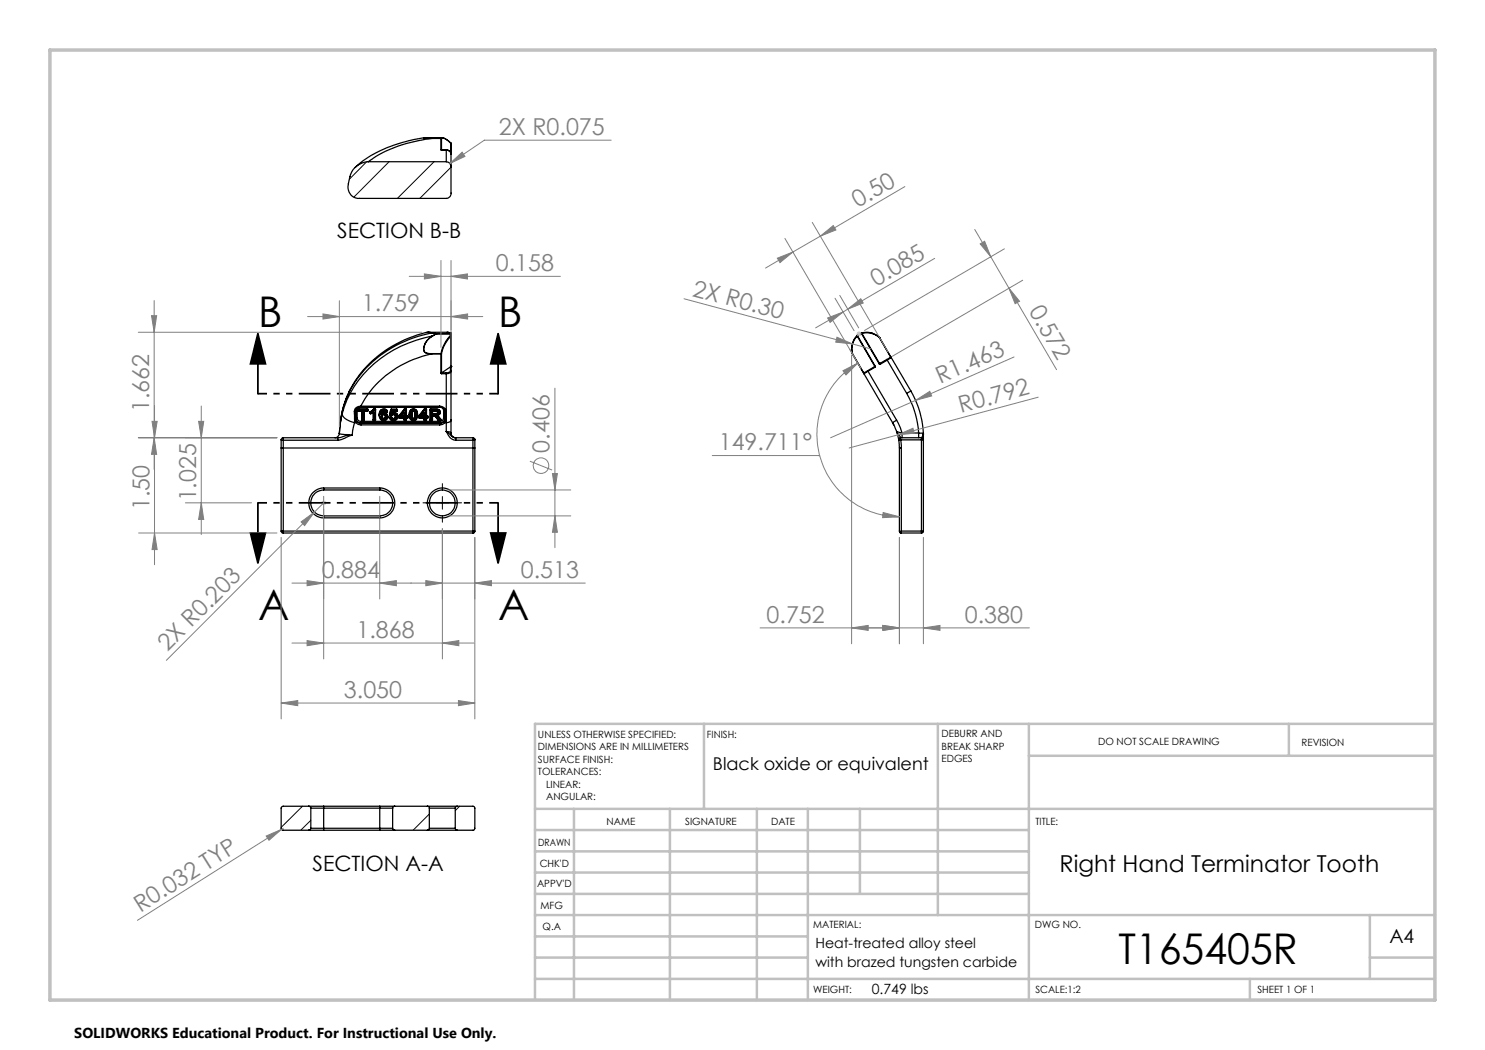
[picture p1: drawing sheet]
<svg xmlns="http://www.w3.org/2000/svg" width="297mm" height="210mm" viewBox="0 0 297 210" stroke-linecap="round" stroke-linejoin="round" font-family="sans-serif">
<g fill="none" stroke="#000" stroke-width=".25">
<path d="M73.7 32.3h15.6M84.7 27.5a26 26 0 0 0-13.7 6M84.7 27.5h.1M84.7 27.5h3.8l.9 .4 .8 .7M84.7 27.5l1.7 .2M86.4 27.7a26.6 26.6 0 0 0-12.7 4.6M86.4 27.7h.1M86.4 27.7h1.8M88.2 29.9l.1 .1M88.2 27.7h.1M88.2 27.7v2.2M88.3 30h.1"/>
<path d="M88.3 27.7v2.3l-.1-.1M88.3 27.7l.4-.1 .3 .2 1.2 .9M88.3 30h1M88.4 27.5l-.2 .2M89.3 30l.7 .3 .2 .5a.91 .91 0 0 0-.9-.8zM89.3 32.3a1.04 1.04 0 0 1 .9 1.2M89.3 30h.1M89.3 30v2.3M90.2 28.6v.1M90.2 28.7v9.9a.97 .97 0 0 1-.9 1.1h-17.4a2.23 2.23 0 0 1-2.2-2.9 4.5 4.5 0 0 1 2.4-4.1l1.6-.4M69.7 78.6a19.5 19.5 0 0 0-1.8 8M69.8 78.4a17.6 17.6 0 0 0-1.7 6.5"/>
<path d="M85.2 66.5a22.7 22.7 0 0 0-15.5 12.1M85.2 66.5l1.3 .1M85.7 66.5h-.4M85.7 66.5l.8 .1M85.7 66.5h3.7M86.4 70.8a21 21 0 0 0-14.3 10.4M86.4 70.7v.1M86.4 70.7h1.8M86.4 70.8h1.8M86.5 67.2a22.9 22.9 0 0 0-17.6 14.1l-.5 1.5M86.5 67.2a2.82 2.82 0 0 0-1.7 3 1.43 1.43 0 0 0 1.6 .6M86.5 67.2h.1"/>
<path d="M86.5 66.6a23.4 23.4 0 0 0-16.8 12M86.5 66.6l.7 .2M86.5 66.6h.1M86.5 67.2a2.73 2.73 0 0 0-1.6 3.1 1.6 1.6 0 0 0 1.5 .4M86.5 66.6l.7 .1M87.2 66.8l-.7 .4M87.2 66.8h.1M87.2 66.7v.1M87.2 66.7h2.9M88.2 70.7h.1M88.2 70.7v.1M88.2 74.6l.1 .1"/>
<path d="M88.2 70.8v3.8M88.3 70.7l-.1 .1M88.3 74.6h-.1M88.3 70.7v3.9M88.3 74.6h.1M88.3 74.6v.1M88.3 74.7h1M88.3 74.6h1M89.3 74.6v.1M89.3 74.7v9.8M89.4 66.5l.7 .1M90.1 66.6l.1 .1"/>
<path d="M90.1 67.1l-.4 .4a7.5 7.5 0 0 0-1.5 3.2M90.1 67.1l.1 .1M90.1 66.8v.3M90.1 66.8l.1 .1M90.1 66.7v.1M90.1 66.7l.1 .2M90.1 66.6v.1M90.1 74.1l.1 .2a.84 .84 0 0 1-.9 .4M90.1 74.1a.81 .81 0 0 1-.8 .5M90.1 73.4l.1 .1M90.1 73.4l-1.8 1.2M90.1 73.4v.7"/>
<path d="M90.2 73.3v.2M90.2 73.3h.1M90.2 67.2l-.2 .3a7.1 7.1 0 0 0-1.7 3.2M90.2 73.3l-.1 .1M90.2 67.2h.1M90.2 66.9v.3M90.2 66.7v.2M90.2 67.2v6.1M90.2 73.5v10.5M170.4 70.5v.2M170.5 70.7h.1M170.5 70.7l2.2 3.9"/>
<path d="M171.4 67.1l.1 .1M171.4 67.1v.1M171.4 67.1a3.7 3.7 0 0 0-.9 3.6M171.4 67.2a3.7 3.7 0 0 0-.9 3.5M171.4 67.2l3.6 6.1M171.5 67.2h-.1M171.5 67.2l3.5 6.1M171.8 66.8l-.4 .3M171.8 66.8l.1 .1M171.8 66.7l.1 .2M171.8 66.7v.1M171.9 66.9l-.4 .3"/>
<path d="M172.3 66.7l-.4 .2M172.3 66.6l-.5 .1M172.3 66.6v.1M172.3 66.6l.1 .1M172.3 66.6a3.7 3.7 0 0 1 3.6 .9M172.3 66.7l3.6 6.1M172.4 66.7h-.1M172.4 66.7a3.9 3.9 0 0 1 3.5 .8M172.4 66.7l3.5 6M172.7 74.6l.1 .1M172.8 74.7l5.7 9.8M172.8 74.6v.1"/>
<path d="M172.8 74.6h-.1M173.5 74.1l.1 .2M173.5 74.1l-.7 .5M173.6 74.3l-.8 .4M173.6 74.3l5.7 9.7M174.3 66.6l.3 .1M174.9 73.4v.1M174.9 73.4l-1.4 .7M174.9 73.5l-1.3 .8M175 73.3h.1M175 73.3l-.1 .1M175 73.3l-.1 .2"/>
<path d="M175.8 67.4l.1 .1M175.9 72.8h.2M175.9 67.5h.1M175.9 67.5l2.3 4M175.9 72.7v.1M175.9 67.5l2.3 3.9M176 72.7l.1 .1M176 72.7h-.1M177.4 71.9v.1M177.4 71.9l-1.4 .8M177.4 72l-1.3 .8M177.4 72l3.9 6.7"/>
<path d="M178.1 71.5l-.7 .4M178.1 71.5h.2M178.2 71.5h-.1M178.2 71.4l.1 .1M178.2 71.4v.1M178.3 71.5l-.9 .5M178.3 71.5l3.9 6.7M181.3 78.7a18.2 18.2 0 0 1 2.4 7.9M182.2 78.2l-.9 .5M182.2 78.2a18.6 18.6 0 0 1 2.5 8.5M56.2 88h.5M56.2 88v1.6"/>
<path d="M56.2 89.6h.5M56.2 89.6v16.6M56.7 88v1.6M56.7 87.6v.4M56.7 87.6h-.3l-.2 .4M56.7 88h10.9M56.7 89.6h37.9M56.7 87.6h10.9M56.7 89.6v16.6M64.7 97.6a2.98 2.98 0 0 0-2.9 3 2.98 2.98 0 0 0 2.9 3M64.7 98a2.59 2.59 0 0 0-2.5 2.6 2.59 2.59 0 0 0 2.5 2.6M64.7 97.6v.4"/>
<path d="M64.7 97.6h11.3M64.7 98h11.3M67.6 87.6v.4M67.9 86.7a.9 .9 0 0 1-.9 .9M67.9 86.7l.3 .1 1.6 .2M67.9 86.6v.1M68.4 82.8a2.8 2.8 0 0 0 2.5 1.7M68.4 82.8l-.5 3.9M69.8 87l.6 .1M69.8 87l-2.2 .6M70.4 87.1l-2.1 .8-.7 .1M70.9 82.3v1.6"/>
<path d="M70.9 84.5l-.5 2.6M70.9 83.9l.1 .3M70.9 84.5h.3M71 84.2l-.1 .3M71 84.2l.2 .3M71.2 82.2l-.3 .1M71.2 82.2h.1M71.2 84.5l.4 .4 .6 .1M71.2 82.2v1.5M71.2 83.7l-.3 .2M71.2 83.7h.1M71.2 83.7v.3"/>
<path d="M71.2 84l-.2 .2M71.2 84l.2 .3M71.3 81.9l-.1 .3M71.3 81.9l-.1 .1M71.4 84.3l-.2 .2M71.4 84.3l.5 .3h.3M71.4 84.3l.3 .3h.5M71.4 82.1l-.2 .1M71.4 83.6a.68 .68 0 0 0 .8 .7M71.4 83.6l-.2 .1M71.4 82.1v1.5M71.5 81.6l-.2 .3"/>
<path d="M71.6 82.1l.1 .2M71.6 82.1l.1 .1M71.7 81.8l-.1 .3M71.7 81.9v.1M71.7 81.9l-.1 .1h.1M71.7 82.2v.1M71.7 82.3h.7M71.7 81.8h1.8M71.7 81.9h1.8M71.7 82h1.8M71.7 81.8v.1M71.7 82v.2"/>
<path d="M71.7 82.2h.7M72.1 81.4a.94 .94 0 0 0-.9 .8M72.1 81.2a1.16 1.16 0 0 0-1.2 1.1M72.1 81.2h.1M72.1 81.2v.2M72.1 81.4h15.8M72.2 81.4a.68 .68 0 0 0-.8 .7M72.2 84.3v.3M72.2 84.6v.4M72.2 84.6h.1M72.2 81.2v.2M72.2 81.2h15.7"/>
<path d="M72.2 81.4h15.7M72.2 84.3h15.7M72.2 85h15.7M72.2 84.6h15.7M72.4 84l.1 .1M72.4 82.2l.1 .1M72.4 82.2v.1M72.4 84h.1M72.4 82.3v1.7M72.5 84v.1M72.5 84.1h.2M72.5 84h.2"/>
<path d="M72.5 82.3v1.7M72.7 84v.1M72.7 82.3v1.7M72.8 84l-.1 .1M72.8 82.2l-.1 .1M72.8 82.2v.1M72.8 84h-.1M72.8 82.3h.7M72.8 82.2h.7M72.8 82.3v1.7M73.5 81.8l.1 .3M73.5 81.9v.1"/>
<path d="M73.5 81.9h.1l-.1 .1M73.5 82.2v.1M73.5 81.8v.1M73.5 82v.2M73.6 82.1l-.1 .2M73.6 82.1l-.1 .1M74 82.6l.2 .2M74 82.5h.1M74 82.6l.1 .1M74 82.4v.2M74.1 82.3l-.1 .1M74.1 82.4v.1"/>
<path d="M74.1 82.4l-.1 .1M74.1 82.3v.1M74.1 82.7l.1 .1M74.1 82.5v.2M74.5 82.5l-.4 .2M74.5 82.5h.3M74.5 82.5h.1M74.6 82.5h.1M74.6 82.5l-.4 .3M74.6 84l.2 .1M74.6 84h.2M74.6 82.5h.2"/>
<path d="M74.6 82.5v1.5M74.7 81.8l-.6 .5M74.7 81.9l-.6 .5M74.7 81.9l.1 .1M74.7 81.8v.1M74.8 84v.1M74.8 84.1h.2M74.8 84h.2M74.8 82.5v1.5M74.8 81.8h-.1M74.8 82l-.7 .5M74.8 81.9h-.1"/>
<path d="M74.8 81.9v.1M74.8 81.8h.2M74.8 81.9h.2M74.8 82h.2M74.8 81.8v.1M75 81.8h.1v2.2M75 81.9v.1M75 81.9h.1l-.1 .1M75 84v.1M75 81.8v.1M75 82v2M75.1 84l-.1 .1"/>
<path d="M75.1 84h-.1M75.8 83l.1 .4M75.9 83.4h.1M75.9 83.4a.82 .82 0 0 0 .8 .7 .82 .82 0 0 0 .8-.6M76 97.6a2.98 2.98 0 0 1 3 3 2.98 2.98 0 0 1-3 3M76 98a2.59 2.59 0 0 1 2.5 2.6 2.59 2.59 0 0 1-2.5 2.6M76 97.6v.4M76.2 82.9l.2 .1M76.4 82.8a.72 .72 0 0 1 .8-.1 .72 .72 0 0 1 .3 .8M76.4 82.8a.7 .7 0 0 1 .8-.1 .7 .7 0 0 1 .3 .8M76.4 82.8v.2M76.4 82.8l-.2 .1"/>
<path d="M76.4 83.3a.34 .34 0 0 1 .4-.3 .34 .34 0 0 1 .3 .4M76.4 83.3l.1 .3 .3 .1M76.4 83.3a.36 .36 0 0 0 .4 .4M76.4 83.2v.1a.34 .34 0 0 0 .3 .4 .34 .34 0 0 0 .4-.4M77 82.4h.2M77 82.4h.1M77 82.4v-.1a.32 .32 0 0 0-.4-.1 .32 .32 0 0 0-.2 .3v.3M77.1 83.4l-.3 .3M77.1 83.4h.1M77.2 82.4a.52 .52 0 0 0-.7-.2 .52 .52 0 0 0-.3 .7M77.2 82.4h.1M77.2 82.4h.2"/>
<path d="M77.4 82.4a.79 .79 0 0 0-1-.3 .79 .79 0 0 0-.4 1 .74 .74 0 0 0 .6 .9 .74 .74 0 0 0 .8-.6 .58 .58 0 0 0-.3-.6 .58 .58 0 0 0-.7 .2M77.4 82.4h.1M77.4 82.4h-.2M77.5 82.2l-.1 .2M77.5 82.3l-.1 .1M77.5 82.2v.1M77.5 82.2a.91 .91 0 0 0-1.2-.3 .91 .91 0 0 0-.5 1.1M77.5 82.3a.91 .91 0 0 0-1.1-.3 .91 .91 0 0 0-.6 1M77.5 83.5v.2M77.9 83.6h.1M77.9 83.6l.1 .1M78 82.9l.1 .2"/>
<path d="M78 82.9l.1 .1M78 82.9h.1M78 83.4l-.1 .2M78 83.5v.2M78 83.5l-.1 .1M78 83.4v.1M78.1 83v.1M78.1 83.1h.1M78.1 83h.2M78.1 82l.2 .1M78.1 81.9l-.1 1M78.1 82l-.1 .9"/>
<path d="M78.1 81.9v.1M78.2 83.4l.2 .1M78.2 83.5v.1M78.2 83.5h.2M78.2 83.4h-.2M78.2 83.6l-.2 .1M78.2 83.5h-.2M78.2 83.4v.1M78.3 81.8l-.2 .1M78.3 81.9l-.2 .1M78.3 81.9v.2M78.3 83a.53 .53 0 0 1 .8 0 .53 .53 0 0 1-.1 .8 .53 .53 0 0 1-.8-.2"/>
<path d="M78.3 83l.1 .1M78.3 83l-.1 .1M78.3 81.8h1M78.3 82.1h1M78.3 81.9h1M78.3 82.1l-.2 .9M78.3 81.8v.1M78.4 83.1a.42 .42 0 0 1 .4-.1 .42 .42 0 0 1 .3 .4M78.4 83.1h-.2M78.4 82.7l.1 .1M78.4 83.5l-.2 .1M78.4 83.5h.1"/>
<path d="M78.4 82.3v.4M78.5 82.6a.76 .76 0 0 1 1.1 .7M78.5 82.6v.2M78.5 82.6l-.1 .1M78.5 82.6h.5a.67 .67 0 0 1 .6 .7M78.5 82.8a.67 .67 0 0 1 1 .7 .67 .67 0 0 1-1 .5l-.5-.3M78.6 82.2l-.2 .1M78.6 82.2v.1M78.6 82.3h.1M78.6 82.3h-.2M78.6 82.3h.7M78.6 82.3l-.1 .3"/>
<path d="M78.6 82.2h.7M79.1 83.3a.35 .35 0 0 1-.3 .5 .35 .35 0 0 1-.4-.3M79.1 83.3a.37 .37 0 0 1-.3 .4 .37 .37 0 0 1-.4-.2M79.3 81.8l.2 .4M79.3 81.9v.2M79.3 81.9l.2 .1-.2 .1M79.3 82.2v.1M79.3 81.8v.1M79.3 82.1v.1M79.5 82.2l-.2 .1M79.5 82.2h-.2M79.6 83.5a.88 .88 0 0 1-.8 .6 .88 .88 0 0 1-.9-.5"/>
<path d="M79.6 83.3v.2M79.8 83.5l.1 .1M79.8 83.1v.4M79.8 83.2l.1 .2M79.8 83.1v.1M79.9 83.6h.1M79.9 83.6h.9M79.9 83.4v.2M80.1 83.2l.1 .2M80.2 83.2v.2M80.2 83.4h.6M80.3 83.2h.5"/>
<path d="M80.7 82.5l.3 .1M80.7 82.5h.1M80.7 82.5l-.6 .7M80.8 82.5h.1M80.8 84l.2 .1M80.8 83.6l.2 .1M80.8 83.2l.2 .1M80.8 83.2v.2M80.8 83.6h.1M80.8 84h.2M80.8 82.5l.2 .1M80.8 82.5l-.6 .8-.1-.1"/>
<path d="M80.8 82.5v.7M80.8 83.6v.4M80.9 81.9l.1 .1M80.9 81.8l-1.1 1.3M80.9 81.9l-1.1 1.3M80.9 81.8v.1M81 81.8h-.1M81 81.9h-.1M81 81.9v.1M81 83.3l-.2 .1M81 84v.1M81 84.1h.2"/>
<path d="M81 81.8h.2M81 81.9h.2M81 84h.2M81 82h.2M81 82l-1.1 1.4M81 81.8v.1M81 82.6v.7M81 83.7v.3M81.2 81.8h.1v1.4M81.2 81.9v.1M81.2 81.9h.1l-.1 .1M81.2 83.3l.1 .1"/>
<path d="M81.2 84v.1M81.2 81.8v.1M81.2 82v1.3M81.2 83.7v.3M81.3 84l-.1 .1M81.3 83.6l-.1 .1M81.3 83.2l-.1 .1M81.3 83.2v.2M81.3 83.6h.1M81.3 84h-.1M81.3 83.6h.2M81.3 83.2h.2"/>
<path d="M81.3 83.4h.2M81.3 83.6v.4M81.5 83.2l.1 .3M81.5 83.2v.2M81.5 83.2l.1 .1-.1 .1M81.5 83.6h.1M81.5 83.2h.1M81.5 83.4v.2M81.6 83.5l-.1 .1M81.8 83a.84 .84 0 0 0 .7 1.1 .84 .84 0 0 0 1-.8M81.8 82.9v.1a.87 .87 0 0 1 .8-1.1 .87 .87 0 0 1 .9 1.1M81.8 82.9a.87 .87 0 0 1 .9-1.1 .87 .87 0 0 1 .8 1.1"/>
<path d="M82.2 82.2a.74 .74 0 0 1 .9 0 .74 .74 0 0 1 .3 .8 .75 .75 0 0 1-.7 1.1 .75 .75 0 0 1-.7-1.1zM82.3 82.3a.48 .48 0 0 1 .7 0 .48 .48 0 0 1 .1 .6v.4a.47 .47 0 0 1-.4 .6 .47 .47 0 0 1-.5-.6zM82.4 83.2l.1 .5h.2M82.4 83l.2 .7 .3-.1 .1-.5M82.7 82.2l-.3 .5v.5M83 83.2l-.1 .5h-.2M83 82.6v.6M83 83.2l-.3 .5M83 83l-.1-.6-.3-.2-.2 .4v.6M83.5 83v.3M83.5 82.9v.1M83.8 83.5l.1 .1"/>
<path d="M83.8 83.1v.1M83.8 83.2l.1 .2M83.8 83.1v.4M83.9 83.6h.1M83.9 83.6h.9M83.9 83.4v.2M84.1 83.2l.1 .2M84.2 83.4h.6M84.3 83.2h.5M84.7 82.5l.2 .1M84.7 82.5h.1M84.7 82.5l-.6 .7"/>
<path d="M84.8 82.5h.1M84.8 84l.1 .1M84.8 83.6l.1 .1M84.8 83.2l.1 .1M84.8 83.2v.2M84.8 83.6h.1M84.8 84h.1M84.8 82.5l.1 .1M84.8 82.5l-.6 .8-.1-.1M84.8 83.2h-.6v.2M84.8 82.5v.7M84.8 83.6v.4"/>
<path d="M84.8 81.9l.1 .1M84.8 81.8l-1 1.3M84.8 81.9l-1 1.3M84.8 81.8v.1M84.9 81.8h-.1M84.9 81.9v.1M84.9 81.9h-.1M84.9 83.3l-.1 .1M84.9 84v.1M84.9 84.1h.3M84.9 81.8h.3M84.9 81.9h.3"/>
<path d="M84.9 84h.3M84.9 82h.3M84.9 82l-1 1.4M84.9 81.8v.1M84.9 82.6v.7M84.9 83.7v.3M85.2 81.8l.1 .1v1.3M85.2 81.9v.1M85.2 81.9h.1l-.1 .1M85.2 83.3l.1 .1M85.2 84v.1M85.2 81.8v.1"/>
<path d="M85.2 82v1.3M85.2 83.7v.3M85.3 84l-.1 .1M85.3 83.6l-.1 .1M85.3 83.2l-.1 .1M85.3 83.2v.2M85.3 83.6h.1M85.3 84h-.1M85.3 83.6h.2M85.3 83.2h.2M85.3 83.4h.2M85.3 83.6v.4"/>
<path d="M85.5 83.2l.1 .3M85.5 83.2v.2M85.5 83.2l.1 .2h-.1M85.5 83.6h.1M85.5 83.2h.1M85.5 83.4v.2M85.6 83.5l-.1 .1M86 84l.1 .1M86 84h.1M86.1 82h1.2a.5 .5 0 0 1 .6 .5 .5 .5 0 0 1-.6 .5M86.1 81.9v.1M86.1 81.8l1.7 .1 .3 .6"/>
<path d="M86.1 81.8l-.1 .1v2.1M86.1 81.9h-.1l.1 .1M86.1 81.9h1.5l.3 .2 .2 .4M86.1 84v.1M86.1 84.1h.3M86.1 84h.3M86.1 81.8v.1M86.1 82v2M86.4 82.9l.1 .1M86.4 84v.1M86.4 82.3v.6M86.4 83.2v.8"/>
<path d="M86.5 83.1l-.1 .1M86.5 82.3h.8l.2 .2M86.5 83.1l.4 .1 .7 .8M86.5 83.1v.1M86.5 84l-.1 .1M86.5 82.2h.7a.39 .39 0 0 1 .4 .4 .39 .39 0 0 1-.4 .4h-.7M86.5 82.2l-.1 .1M86.5 83.1l.6 .1 .6 .8M86.5 82.2v.1M86.5 82.8v.2M86.5 82.8l-.1 .1M86.5 82.7h.8l.2-.3-.2 .4h-.8"/>
<path d="M86.5 83.1h.1M86.5 84h-.1M86.5 82.3v.5M86.5 83.2v.8M87.3 83.2l.7 .8M87.3 83l.1 .1M87.3 83v.2M87.4 83.1l.7 .8M87.4 83.1l-.1 .1M87.5 83.1l.6 .7M87.6 84l.1 .1M87.6 84h.1"/>
<path d="M87.7 84v.1M87.7 84.1h.3M87.7 84h.3M87.9 81.4a.95 .95 0 0 1 1.1 .8M87.9 81.2a1.21 1.21 0 0 1 1.3 1.2M87.9 81.4a.73 .73 0 0 1 .8 .7M87.9 84.3v.3M87.9 84.6v.4M87.9 84.6h.1M87.9 81.2v.2M87.9 81.4h.1M88 82.6l-.2 .3-.4 .2"/>
<path d="M88 82.6v.2M88 84v.1M88.1 82.5l-.1 .1M88.1 83.8l.1 .2M88.1 83.9l-.1 .1M88.1 83.9l.1 .1M88.1 83.8v.1M88.2 84l-.2 .1M88.7 82.1l.3 .1M88.7 83.6a.73 .73 0 0 1-.8 .7M88.7 83.6l.3 .1M88.7 82.1v1.5"/>
<path d="M88.8 84.3l.2 .2M88.8 84.3l-.5 .3h-.4M88.8 84.3l-.4 .3h-.5M89 82.2l.2 .2M89 83.7l.2 .2M89 83.7l-.2 .6M89 84.5l-.5 .4-.6 .1M89 84.5h.3M89 82.2v1.5M89.2 83.9l-.2 .6M89.2 82.4v1.5M89.3 86.3l1.4 1.1 .5 .2"/>
<path d="M89.3 86.3l.6 .1 .3 .2M89.3 84.5v1.8M89.3 86.3l.4 .8a1.74 1.74 0 0 0 1.5 .9M90.2 84a.84 .84 0 0 1-.9 .5M90.2 86.6a.91 .91 0 0 0 1 1M90.2 84v2.6M91.2 87.6v.4M91.2 87.6h3.4l.2 .1M91.2 88h3.4M94.6 88v1.6M94.6 89.6h.4M94.6 89.6v16.6"/>
<path d="M94.7 87.6l.2 .1M94.8 87.7l-.2 .3M94.8 87.7l.1 .1M94.8 87.7h.1M94.9 87.8l-.3 .2M94.9 87.7v.1M94.9 87.7l.1 .2M94.9 87.8l.1 .1M95 88v1.6M95 87.9v.1M95 89.6v16.6M178.5 84.5l.8 1.8"/>
<path d="M178.6 84.8l.2 .2M179.3 86.3h.1M179.3 86.3l.4 1.7M179.3 84l1.1 2.6M179.3 84l-.8 .5M179.3 86.3l.9 1.3M179.4 86.3l1 .3M179.4 86.3v.1M179.7 88l.2 1.6M179.7 88h.1M179.8 87.8l.4 .2M179.8 87.7h.2"/>
<path d="M179.8 87.7v.1M179.8 87.7l-.1 .3M179.8 87.8l-.1 .2M179.9 89.6h.4M179.9 89.6v16.6M180 87.7l.2 .3M180 87.7l-.2 .1M180.1 87.6l-.3 .1M180.2 88l.1 1.6M180.2 87.6l-.2 .1M180.2 87.6h4.1M180.2 88h4.1"/>
<path d="M180.3 89.6v16.6M180.4 86.6v1M180.4 86.6h3.3M183.7 86.6v1M183.7 86.6l1 .1M184.3 87.6v.4M184.3 88h.4M184.3 87.6l.3 .2 .1 .2M184.3 88v18.2M184.7 86.8v1.2M184.7 86.8v.1M184.7 86.9h.1"/>
<path d="M184.7 86.8l-.4 .8M184.7 86.7v.1M184.7 88v18.2M56.2 106.2l.2 .4h.3M56.2 106.2h.5M56.7 106.2v.4M56.7 106.6h37.9M56.7 106.2h37.9M64.7 103.2v.4M64.7 103.6h11.3M64.7 103.2h11.3M76 103.2v.4"/>
<path d="M94.6 106.2l.2 .3M94.6 106.2l.3 .2M94.8 106.5l-.2 .1M94.8 106.5h.1M94.9 106.4l-.1 .1M94.9 106.4v.1M94.9 106.5l-.3 .1M95 106.2l-.1 .2M95 106.2l-.1 .3M179.9 106.2l.1 .2M179.9 106.2l.1 .3M180 106.4l.1 .1"/>
<path d="M180 106.5h.1M180 106.4v.1M180 106.5l.3 .1M180.1 106.5l.2 .1M180.3 106.2l-.2 .3M180.3 106.2l-.3 .2M180.3 106.6h4M180.3 106.2h4M184.3 106.2v.4M184.3 106.2h.4M184.7 106.2l-.1 .2-.3 .2M61.7 161.2l.4 .2 .1 .2"/>
<path d="M61.7 161.2h-5.1l-.4 .4v4.1l.2 .3h5.3M61.7 161.2h3M61.7 166h3M62.2 165.7l-.2 .3h-.3M62.2 161.6h2.5M62.2 165.7h2.5M62.2 161.6v4.1M64.7 161.2v.4M64.7 165.7v.3M64.7 166h11.3M64.7 161.2h11.3M64.7 161.6v4.1"/>
<path d="M64.7 165.7h11.3M64.7 161.6h11.3M76 161.6h2.5M76 161.2v.4M76 161.2h3M76 165.7v.3M76 165.7h2.5M76 166h3M76 161.6v4.1M78.5 165.7l.2 .3h.3M78.5 161.6v4.1M79 161.2l-.3 .2-.2 .2"/>
<path d="M79 166h6.5M79 161.2h6.5M85.5 161.2l.3 .2 .1 .2M85.5 161.2h5.9M85.5 166h5.9M85.9 161.6h5.2M85.9 165.7l-.1 .2-.3 .1M85.9 165.7h5.2M85.9 161.6v4.1M91.1 165.7l.1 .3h.2M91.1 161.6v4.1M91.4 161.2l-.2 .2-.1 .2"/>
<path d="M91.4 161.2h3.3l.3 .4v4.1l-.1 .2-.2 .1h-3.3"/>
<circle cx="76.8" cy="83.4" r=".51"/>
<circle cx="88.4" cy="100.6" r="2.59"/>
<circle cx="88.5" cy="100.6" r="2.99"/>
</g>
<g fill="none" stroke="#000" stroke-width=".2">
<path d="M73.3 32.4l-3.4 3.4M77.8 32.3l-7 7.1M86.8 32.3l-7.3 7.4M90.2 33.4l-6.2 6.3M88.5 96.7v1.3M88.5 99.3v2.5M84.6 100.6h1.3M87.2 100.6h2.5M88.5 103.1v1.3M91 100.6h1.3M60.5 161.2l-4.3 4.3M62.2 164.1l-2.1 1.9"/>
<path d="M85.9 162.8l-3.3 3.2M91.9 161.2l-.8 .9"/>
</g>
<g fill="none" stroke="#808080" stroke-width=".2">
<path d="M90 32.7l2.4-2.3 .6 .9zM122.2 28h-25.3l-6.9 4.7M181 37.3l-16.9 9.9M81.8 55.3h30.3M84.9 54.8l3.3 .5-3.3 .5zM88.2 52.1v17.4M90.2 55.3l3.3-.5v1zM90.2 52.1v20.9M136.8 59.8l33.7 9M155.5 51.6l3.1-1.2-2.6 2.1zM157 47.7l15.2 26-2.2-3.8M158.6 50.4l-5.5 3.2"/>
<path d="M162.5 44.5l15.1 25.9M164.1 47.2l2.6-2.1 .5 .9zM164.1 47.2l-5.5 3.2M167 59.6l3.8 6.5M168 59.1l3.7 6.5M186.9 51.7l-17.4 10.1M194.9 45.9l3.3 5.5M196 48.8l.9-.5 1.3 3.1zM198.2 51.4l3.6 6.2M200.9 49.8l-28 16.3M201.8 57.6l2.1 2.6-.9 .5zM201.8 57.6l9.5 16.3"/>
<path d="M204.5 56l-26 15.3M27.7 66.5h56.6M30.3 63.1h1l-.5 3.4zM30.8 60.1v33.8M61.5 63.3h35.1M64.6 62.8l3.3 .5-3.3 .5zM67.9 60.1v25.3M90.2 63.3l3.3-.5v1zM111 77.6v31.9M165.5 63.6l3.1-1.2-2.6 2.1zM167.4 67.4l3.1 1.4-3.4-.4zM168.6 74.1l3-1.5-2.4 2.4z"/>
<path d="M168.6 62.4l-5.5 3.2M169.5 61.8l2.7-2 .4 .8zM169.5 61.8l-.9 .6M170.3 71v57.8M170.5 68.8l3.6 1M171.6 72.6a16.5 16.5 0 0 0-7.7 18.6 16.5 16.5 0 0 0 16 12.2M202.8 71.4l-19.7 8.7M207.6 79.4l-37.8 10.2M27.7 87.6h27.7M30.4 84.3h1l-.5 3.3zM30.8 87.6l.5 3.3h-1zM30.9 81.2v31.8"/>
<path d="M39.7 84.3h1l-.4 3.3zM40.3 81.2v25.7M64.7 99.3v32.5M76 99.3v20.5M89.7 98h24.5M106 92.2l4.4 1.8M110.5 94.7h1l-.5 3.3zM142.5 91.1l21.5 .1M179.5 87l3.1-1.4 .2 1zM183.1 80.1l2.8-1.8 .4 .9zM183.1 80.1l-17 7.5M27.7 106.6h27.7"/>
<path d="M30.9 106.6l.5 3.3h-1zM37.1 100.6h13.2M40.3 100.6l.4 3.3h-1zM56.2 107.5v36.3M58.4 116.6h58.7M60.2 104.4l2.7-2-2 2.7zM61.4 116.1l3.3 .5-3.3 .5zM64.7 100.6l-31.4 31.5M76 116.6l3.3-.5v1zM85.2 116.1l3.3 .5-3.3 .5zM88.5 105.7v26.1M89.7 103.2h24.5"/>
<path d="M95 116.6l3.3-.5v1zM95 107.5v36.3M111 103.2l.5 3.3h-1zM176.6 102.5l3.3 .9-3.4 .1zM179.9 107.5v21.3M184.7 107.5v21.3M58.4 128.6h36.4M61.4 128.1l3.3 .5-3.3 .5zM88.5 128.6l3.3-.5v1zM152 125.6h53.9M170.3 125.6l3.3-.5v1zM176.6 125.1l3.3 .5-3.3 .5z"/>
<path d="M184.7 125.6l3.3-.5v1zM56.2 140.6l3.3-.5v1zM56.2 140.6h38.8M91.7 140.1l3.3 .5-3.3 .5zM53.2 167.2l3.1-1.3-2.5 2.2zM56.3 165.9l-28.8 18.2M56.7 165.7l-.4 .2"/>
<circle cx="108.2" cy="93.1" r="1.56"/>
</g>
<path d="M51.6 66.7l1.5 6.1h-3zM51.6 66.7v12.1M99.6 66.7l1.5 6.1h-3zM99.6 66.7v12.1M50.1 106.6h3l-1.5 6zM51.6 100.6v12M98.1 106.6h3l-1.5 6zM99.6 100.6v12" fill="none" stroke="#000" stroke-width=".35"/>
<path d="M171.3 66.8h1M171.4 66.4l.8 .7M171.8 66.2v1.1M172.2 66.4l-.8 .7M64.2 100.6h1M64.4 100.2l.7 .8M64.7 100.1v1M65.1 100.2l-.7 .8" fill="none" stroke="#c0c0c0" stroke-width=".2"/>
<path d="M99.6 78.7h-48M99.6 100.6h-48" fill="none" stroke="#000" stroke-width=".35" stroke-dasharray="6.3 1.3 1.3 1.3 1.3 1.3" stroke-dashoffset="4.6" stroke-linecap="butt"/>
<g fill="none" stroke="#c0c0c0" stroke-width=".5">
<path d="M140.8 144.8v17M187.6 144.8v38.2M205.8 144.8v55.2M205.8 151.2h81.2M257.8 144.8v6.4M287 144.8h-180v55.2M107 161.8h180M107 178.8h98.8M107 174.5h98.8M107 170.3h98.8M107 166h98.8M114.8 161.8v38.2"/>
<path d="M134 161.8v38.2M151.4 161.8v38.2M161.6 161.8v38.2M172 161.8v17M107 195.8h180M107 191.5h54.6M107 187.3h54.6M107 183h180M250 195.8v4.2M274 191.5h13M274 183v12.8"/>
</g>
<path d="M10 10h277v190h-277z" fill="none" stroke="#c0c0c0" stroke-width=".7"/>
<g fill="#000">
<path d="M99.6 66.7l1.5 6.1h-3zM51.6 66.7l1.5 6.1h-3z"/>
<path d="M98.1 106.6h3l-1.5 6zM50.1 106.6h3l-1.5 6z"/>
</g>
<g fill="#808080">
<path d="M167.4 67.4l3.1 1.4-3.4-.4z"/>
<path d="M179.5 87l3.1-1.4 .2 1z"/>
<path d="M183.1 80.1l2.8-1.8 .4 .9z"/>
<path d="M53.2 167.2l3.1-1.3-2.5 2.2z"/>
<path d="M60.2 104.4l2.7-2-2 2.7z"/>
<path d="M176.6 125.1l3.3 .5-3.3 .5zM170.3 125.6l3.3-.5v1z"/>
<path d="M90 32.7l3-1.4-.6-.9zM168.6 74.1l3-1.5-2.4 2.4zM176.6 102.5l3.3 .9-3.4 .1z"/>
<path d="M56.2 140.6l3.3-.5v1zM91.7 140.1l3.3 .5-3.3 .5zM61.4 116.1l3.3 .5-3.3 .5zM76 116.6l3.3-.5v1zM84.9 54.8l3.3 .5-3.3 .5zM90.2 55.3l3.3-.5v1z"/>
<path d="M90.2 63.3l3.3-.5v1zM64.6 62.8l3.3 .5-3.3 .5zM95 116.6l3.3-.5v1zM85.2 116.1l3.3 .5-3.3 .5z"/>
<path d="M165.5 63.6l3.1-1.2-2.6 2.1zM169.5 61.8l2.7-2 .4 .8z"/>
<path d="M155.5 51.6l3.1-1.2-2.6 2.1zM164.1 47.2l2.6-2.1 .5 .9z"/>
<path d="M30.9 106.6l.5 3.3h-1zM30.4 84.3h1l-.5 3.3zM30.8 87.6l.5 3.3h-1zM30.3 63.1h1l-.5 3.4z"/>
<path d="M110.5 94.7h1l-.5 3.3zM111 103.2l.5 3.3h-1z"/>
<path d="M176.6 125.1l3.3 .5-3.3 .5zM184.7 125.6l3.3-.5v1z"/>
<path d="M61.4 128.1l3.3 .5-3.3 .5zM88.5 128.6l3.3-.5v1z"/>
<path d="M40.3 100.6l.4 3.3h-1zM39.7 84.3h1l-.4 3.3z"/>
<path d="M196 48.8l.9-.5 1.3 3.1zM201.8 57.6l2.1 2.6-.9 .5z"/>
</g>
<g font-size="8.5">
<text x="51.6" y="65.4">B</text>
<text x="99.6" y="65.4">B</text>
<text x="51.6" y="123.9">A</text>
<text x="99.6" y="123.9">A</text>
<text x="223.7" y="192.7">T165405R</text>
</g>
<g font-size="4.7" fill="#808080">
<text x="99.8" y="27">2X R0.075</text>
<text x="171.6" y="41.7" transform="rotate(-30 171.6 41.7)">0.50</text>
<text x="99.2" y="54.2">0.158</text>
<text x="138.3" y="59.1" transform="rotate(15 138.3 59.1)">2X R0.30</text>
<text x="175.3" y="57.3" transform="rotate(-30 175.3 57.3)">0.085</text>
<text x="72.4" y="62.3">1.759</text>
<text x="205.7" y="62.2" transform="rotate(60 205.7 62.2)">0.572</text>
<text x="188" y="76.8" transform="rotate(-24 188 76.8)">R1.463</text>
<text x="29.8" y="82.4" transform="rotate(-90 29.8 82.4)">1.662</text>
<text x="192.2" y="82.5" transform="rotate(-15 192.2 82.5)">R0.792</text>
<text x="109.9" y="90.5" transform="rotate(-90 109.9 90.5)">0.406</text>
<text x="143.8" y="90.1">149.711°</text>
<text x="29.9" y="102" transform="rotate(-90 29.9 102)">1.50</text>
<text x="39.2" y="100.3" transform="rotate(-90 39.2 100.3)">1.025</text>
<text x="64.4" y="115.6">0.884</text>
<text x="104.2" y="115.6">0.513</text>
<text x="153.3" y="124.6">0.752</text>
<text x="193" y="124.6">0.380</text>
<text x="33.5" y="130.4" transform="rotate(-45 33.5 130.4)">2X R0.203</text>
<text x="71.3" y="127.6">1.868</text>
<text x="68.8" y="139.6">3.050</text>
<text x="28.1" y="182.5" transform="rotate(-32 28.1 182.5)">R0.032 TYP</text>
</g>
<text font-size="4.7" x="211.9" y="174.4">Right Hand Terminator Tooth</text>
<g font-size="4.2">
<text x="67.4" y="47.7">SECTION B-B</text>
<text x="62.5" y="174.2">SECTION A-A</text>
</g>
<text font-size="3.9" x="277.9" y="188.5">A4</text>
<text font-size="3.5" x="142.6" y="154">Black oxide or equivalent</text>
<text font-size="2.9" x="14.9" y="207.6">SOLIDWORKS Educational Product. For Instructional Use Only.</text>
<g font-size="2.8">
<text x="163.1" y="189.6">Heat-treated alloy steel</text>
<text x="163.1" y="193.4">with brazed tungsten carbide</text>
<text x="174.4" y="198.8">0.749 lbs</text>
</g>
<g font-size="2">
<text x="107.6" y="147.6">UNLESS OTHERWISE SPECIFIED:</text>
<text x="141.4" y="147.6">FINISH:</text>
<text x="188.3" y="147.5">DEBURR AND</text>
<text x="188.3" y="150">BREAK SHARP</text>
<text x="219.6" y="149">DO NOT SCALE DRAWING</text>
<text x="260.3" y="149.2">REVISION</text>
<text x="107.6" y="150.1">DIMENSIONS ARE IN MILLIMETERS</text>
<text x="107.6" y="152.6">SURFACE FINISH:</text>
<text x="107.6" y="155.1">TOLERANCES:</text>
<text x="188.3" y="152.5">EDGES</text>
<text x="109.2" y="157.6">LINEAR:</text>
<text x="109.2" y="160.1">ANGULAR:</text>
<text x="121.3" y="165">NAME</text>
<text x="137" y="164.9">SIGNATURE</text>
<text x="154.2" y="164.9">DATE</text>
<text x="207.1" y="164.9">TITLE:</text>
<text x="107.6" y="169.1">DRAWN</text>
<text x="107.9" y="173.3">CHK'D</text>
<text x="107.4" y="177.4">APPV'D</text>
<text x="108.1" y="181.8">MFG</text>
<text x="108.5" y="186">Q.A</text>
<text x="162.6" y="185.5">MATERIAL:</text>
<text x="207" y="185.5">DWG NO.</text>
<text x="162.6" y="198.5">WEIGHT:</text>
<text x="207.1" y="198.6">SCALE:1:2</text>
<text x="251.5" y="198.6">SHEET 1 OF 1</text>
</g>
</svg>
